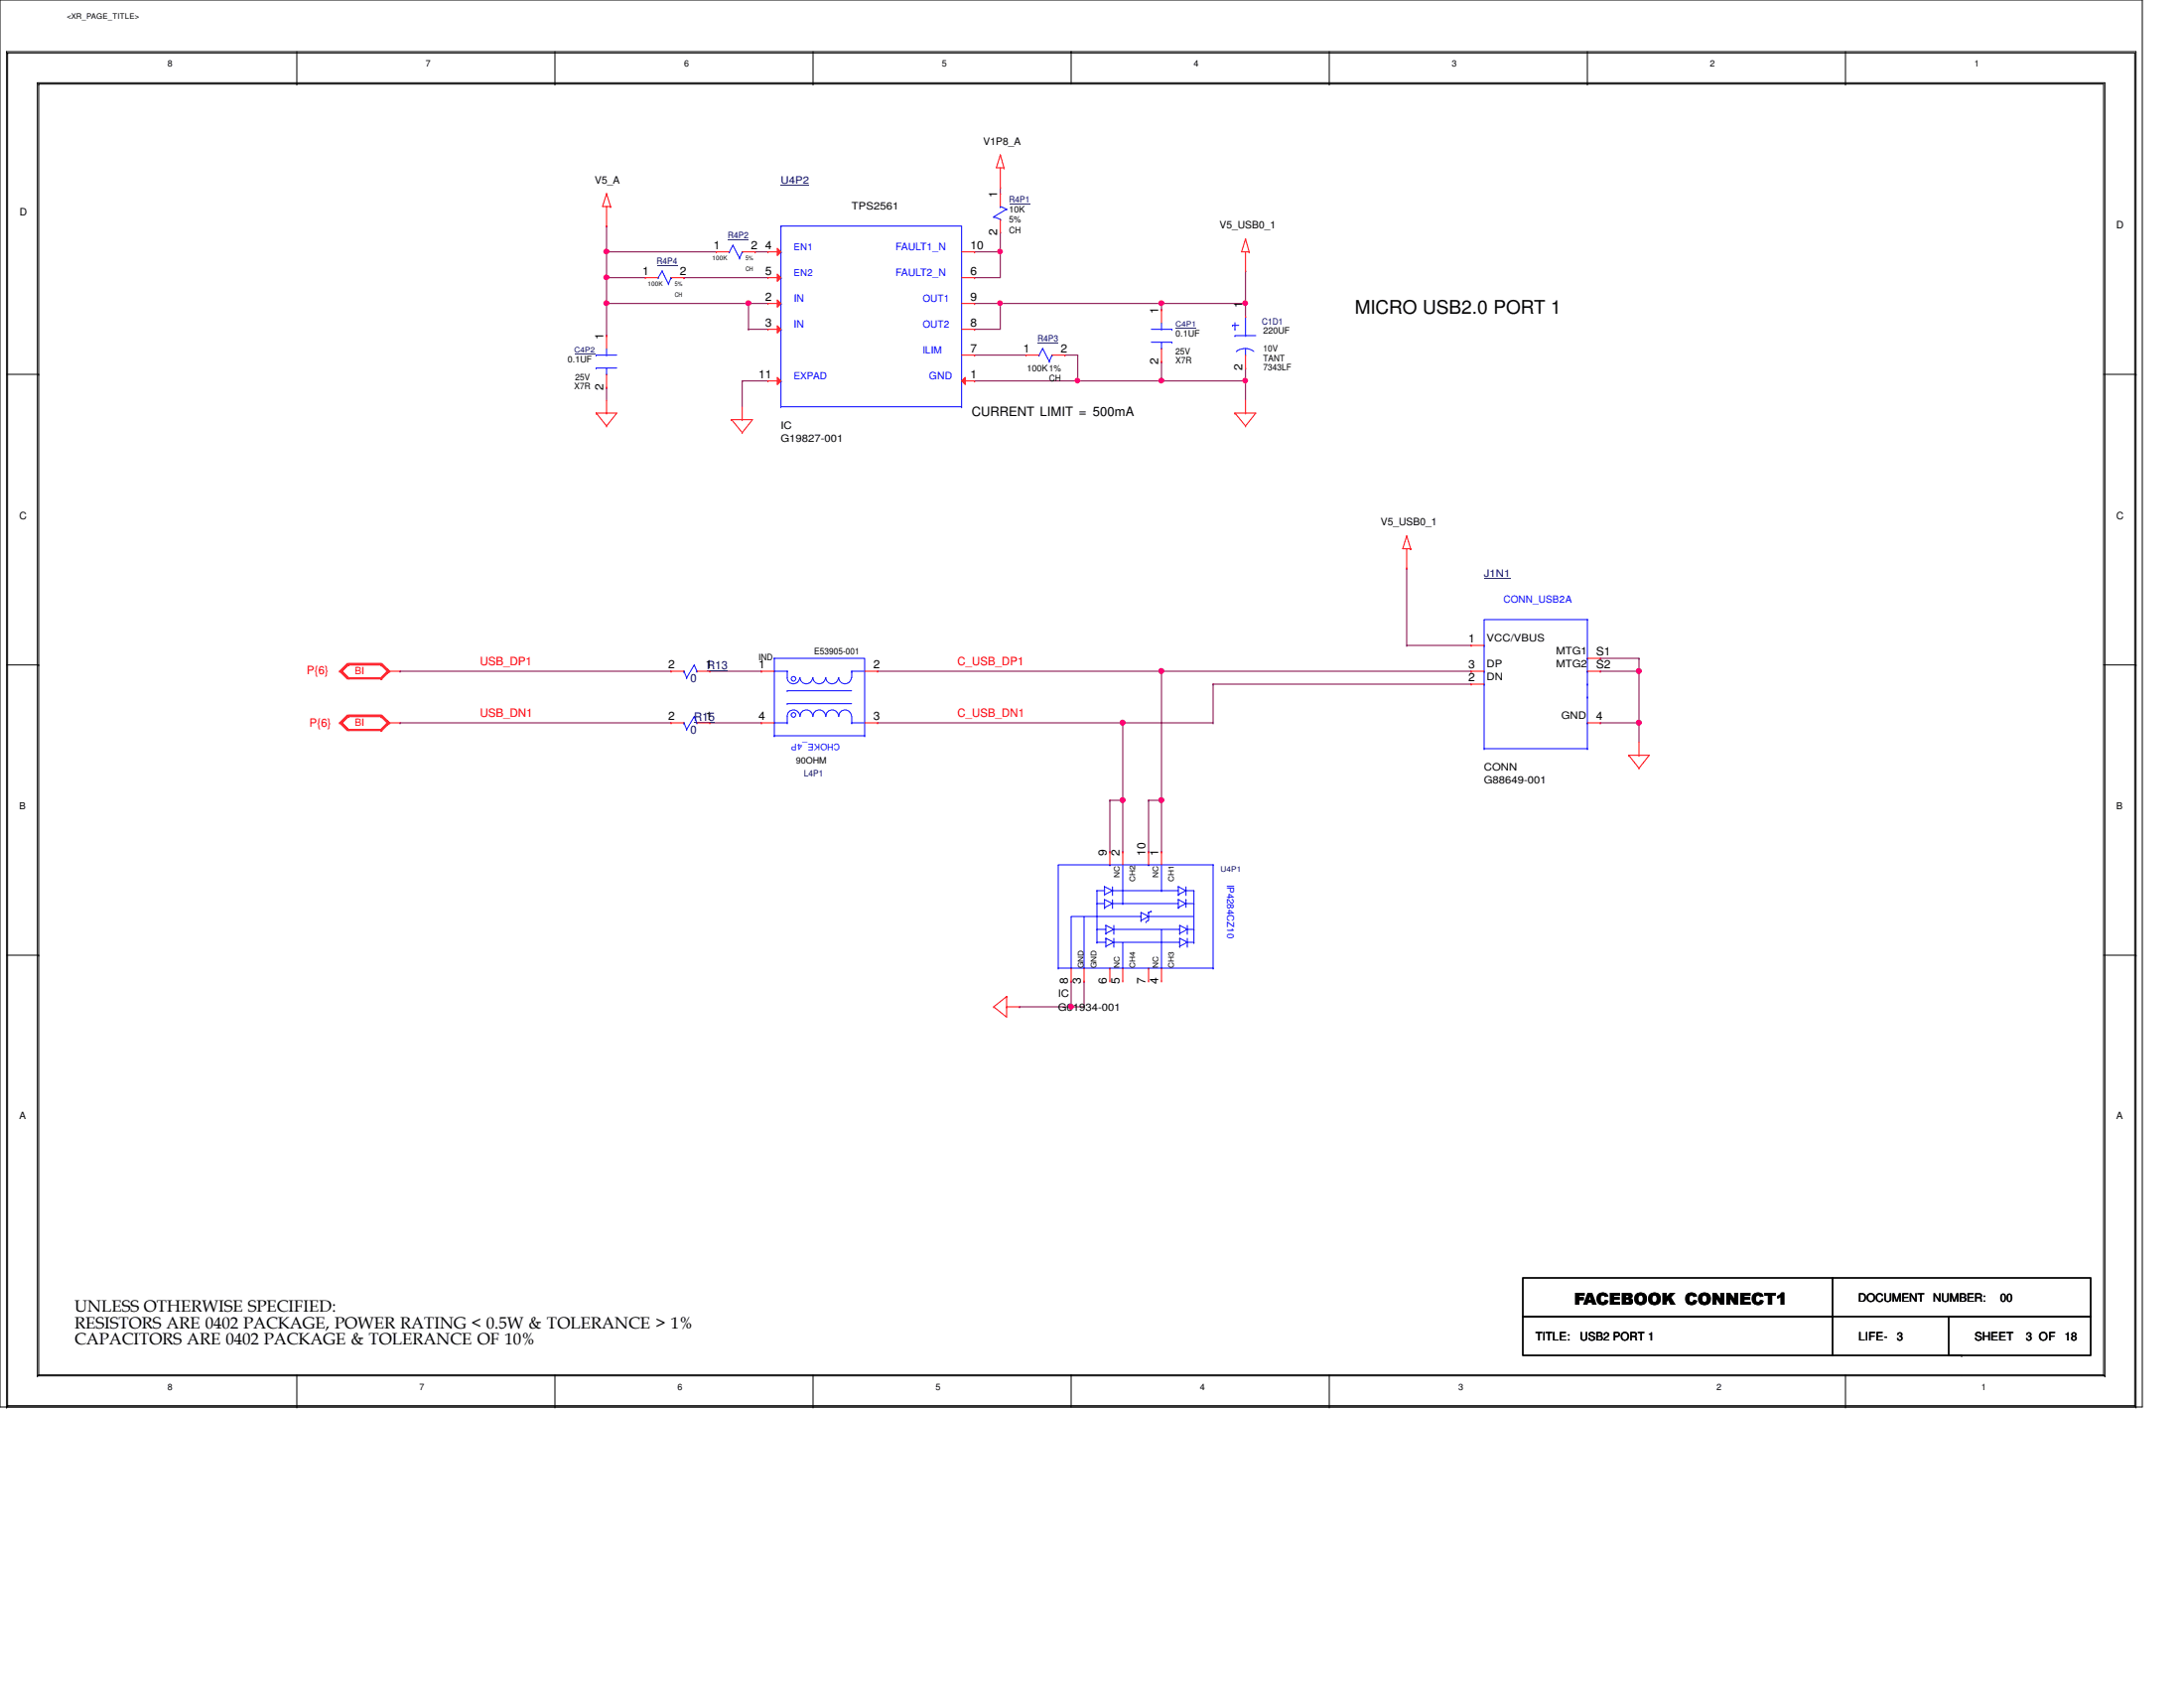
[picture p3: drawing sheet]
<svg xmlns="http://www.w3.org/2000/svg" width="279mm" height="216mm" viewBox="0 0 279 216" stroke-linecap="round" stroke-linejoin="round" font-family="sans-serif">
<g fill="none" stroke="#000" stroke-width=".13">
<path d="M0 0h274.1v180h-274.1zM.8 6.6h.1M.8 6.6h272.5v173.4M.8 6.6v173.4M1 6.8h.1M1 6.8v173M1 6.8h272.1v173M4.8 10.6h.1M4.8 10.6v165.4M4.8 10.6h264.5v165.4M5 10.8h.1M5 10.8h264.1v165.1"/>
<path d="M5 10.8v165.1M38 10.8h.1M38 6.6v4.2M71 10.8h.1M71 6.6v4.2M104 10.8h.1M104 6.6v4.2M137 6.6h.1M137 6.6v4.2M170.1 10.8h.1M170.1 6.6v4.2M203.1 10.8h.1"/>
<path d="M203.1 6.6v4.2M236.1 10.8h.1M236.1 6.6v4.2M.8 47.9h4.2M5 47.9h.1M269.1 47.9h4.2M273.3 47.9h.1M.8 85h4.2M5 85h.1M269.1 85h4.2M273.3 85h.1M.8 122.2h4.2"/>
<path d="M5 122.2h.1M269.1 122.2h4.2M273.3 122.2h.1M.8 180h.1M1 179.8h.1M1 179.8h272.1M4.8 176h.1M4.8 176h264.5M5 175.9h.1M5 175.9h264.1M38 180h.1M38 175.9v4.1"/>
<path d="M71 180h.1M71 175.9v4.1M104 180h.1M104 175.9v4.1M137 175.9h.1M137 175.9v4.1M170.1 180h.1M170.1 175.9v4.1M236.1 180h.1M236.1 175.9v4.1M269.1 175.9h.1M269.3 176h.1"/>
<path d="M273.1 179.8h.1M273.3 180h.1"/>
</g>
<path d="M77.6 49.5h.1M77.6 49.5v1.7M95 48.7h.1M95 48.7v3.3M95 48.7h3.3M124.7 48.7h.1M124.7 48.7h23.9M137.9 48.7h.1" fill="none" stroke="#800040" stroke-width=".13"/>
<circle cx="148.6" cy="48.7" r=".31" fill="#f0f"/>
<circle cx="148.6" cy="48.7" r=".31" fill="none" stroke="#f0f" stroke-width=".13"/>
<circle cx="137.8" cy="48.7" r=".3" fill="#f0f"/>
<circle cx="137.8" cy="48.7" r=".3" fill="none" stroke="#f0f" stroke-width=".13"/>
<path d="M136.2 45.4h.1M136.2 45.4h1.7M137.9 45.4h.1M137.9 45.4v3.3M148.6 46.2h.1M148.6 48.7h.1M148.6 46.2v2.5M148.6 48.7h10.7M159.3 48.7h.1M159.3 48.7v2.5" fill="none" stroke="#800040" stroke-width=".13"/>
<circle cx="159.3" cy="48.7" r=".3" fill="#f0f"/>
<circle cx="159.3" cy="48.7" r=".3" fill="none" stroke="#f0f" stroke-width=".13"/>
<path d="M159.3 47.1h.1M159.3 47.1v1.6M142 102.4h.1M142 102.4h1.6M142 102.4v6.6M143.6 102.4h.1M143.6 102.4v6.6M146.9 102.4h.1M146.9 102.4h1.7M146.9 102.4v6.6M148.6 102.4h.1M148.6 102.4v6.6" fill="none" stroke="#800040" stroke-width=".13"/>
<circle cx="143.6" cy="102.3" r=".32" fill="#f0f"/>
<circle cx="143.6" cy="102.3" r=".32" fill="none" stroke="#f0f" stroke-width=".13"/>
<path d="M112.3 92.5h31.3M143.6 92.5h.1" fill="none" stroke="#800040" stroke-width=".13"/>
<circle cx="143.6" cy="92.4" r=".32" fill="#f0f"/>
<circle cx="143.6" cy="92.4" r=".32" fill="none" stroke="#f0f" stroke-width=".13"/>
<path d="M87.5 35.5h.1M87.5 35.5h10.8M96.6 32.2h.1M96.6 32.2h1.7M124.7 35.5h.1M128 32.2h.1M128 32.2v3.3h-3.3M124.7 45.4h.1M124.7 45.4h6.6M155.2 87.5h.1M155.2 87.5v5M155.2 87.5h33" fill="none" stroke="#800040" stroke-width=".13"/>
<circle cx="127.9" cy="32.2" r=".3" fill="#f0f"/>
<circle cx="127.9" cy="32.2" r=".3" fill="none" stroke="#f0f" stroke-width=".13"/>
<path d="M77.6 28.9h.1M77.6 32.2h.1M77.6 28.9v6.6M124.7 32.2h.1M128 29.7h.1M128 24h.1M128 29.7v2.5h-3.3M128 24v.8" fill="none" stroke="#800040" stroke-width=".13"/>
<circle cx="77.6" cy="35.5" r=".31" fill="#f0f"/>
<circle cx="77.6" cy="35.5" r=".31" fill="none" stroke="#f0f" stroke-width=".13"/>
<circle cx="77.6" cy="32.2" r=".31" fill="#f0f"/>
<circle cx="77.6" cy="32.2" r=".31" fill="none" stroke="#f0f" stroke-width=".13"/>
<path d="M77.6 35.5h.1M77.6 38.8h.1M77.6 32.2h.1M77.6 35.5v7.4M77.6 35.5h4.9M77.6 32.2h14.1M77.6 38.8h18.2" fill="none" stroke="#800040" stroke-width=".13"/>
<circle cx="95.7" cy="38.8" r=".31" fill="#f0f"/>
<circle cx="95.7" cy="38.8" r=".31" fill="none" stroke="#f0f" stroke-width=".13"/>
<circle cx="77.6" cy="38.8" r=".31" fill="#f0f"/>
<circle cx="77.6" cy="38.8" r=".31" fill="none" stroke="#f0f" stroke-width=".13"/>
<path d="M95.8 38.8h.1M95.8 38.8v3.3M95.8 38.8h2.5M124.7 38.8h.1M124.7 38.8h23.9M128 38.8h.1M128 38.8v3.3h-3.3M95.8 42.1h.1M95.8 42.1h2.5M124.7 42.1h.1" fill="none" stroke="#800040" stroke-width=".13"/>
<circle cx="148.6" cy="38.8" r=".31" fill="#f0f"/>
<circle cx="148.6" cy="38.8" r=".31" fill="none" stroke="#f0f" stroke-width=".13"/>
<circle cx="127.9" cy="38.8" r=".3" fill="#f0f"/>
<circle cx="127.9" cy="38.8" r=".3" fill="none" stroke="#f0f" stroke-width=".13"/>
<path d="M148.6 38.8h.1M148.6 38.8v.8M148.6 38.8h10.7" fill="none" stroke="#800040" stroke-width=".13"/>
<circle cx="159.3" cy="38.8" r=".3" fill="#f0f"/>
<circle cx="159.3" cy="38.8" r=".3" fill="none" stroke="#f0f" stroke-width=".13"/>
<path d="M159.3 38.8h.1M159.3 34.7h.1M159.3 34.7v5.8M180 72.6h.1M180 72.6v9.9M148.6 85.9h.1M148.6 85.9v16.5M180 82.5h.1M180 82.5h8.2" fill="none" stroke="#800040" stroke-width=".13"/>
<circle cx="148.6" cy="102.3" r=".32" fill="#f0f"/>
<circle cx="148.6" cy="102.3" r=".32" fill="none" stroke="#f0f" stroke-width=".13"/>
<path d="M112.3 85.9h36.3M148.6 85.9h.1" fill="none" stroke="#800040" stroke-width=".13"/>
<circle cx="148.6" cy="85.8" r=".32" fill="#f0f"/>
<circle cx="148.6" cy="85.8" r=".32" fill="none" stroke="#f0f" stroke-width=".13"/>
<path d="M137 128.8h.1M138.7 125.5h.1M138.7 125.5v3.3h-1.7" fill="none" stroke="#800040" stroke-width=".13"/>
<circle cx="137" cy="128.8" r=".32" fill="#f0f"/>
<circle cx="137" cy="128.8" r=".32" fill="none" stroke="#f0f" stroke-width=".13"/>
<g fill="none" stroke="#800040" stroke-width=".13">
<path d="M143.6 92.5h.1M143.6 92.5v9.9M143.6 92.5h11.6M148.6 85.9h39.6M155.2 92.5h.1M188.2 85.9h.1M204.7 92.5h.1M204.7 92.5h5M209.7 92.5h.1M209.7 85.9v9.1M130.4 128.8h.1M137 125.5h.1"/>
<path d="M137 125.5v3.3h-6.6"/>
</g>
<circle cx="209.7" cy="85.8" r=".32" fill="#f0f"/>
<circle cx="209.7" cy="85.8" r=".32" fill="none" stroke="#f0f" stroke-width=".13"/>
<circle cx="209.7" cy="92.4" r=".32" fill="#f0f"/>
<circle cx="209.7" cy="92.4" r=".32" fill="none" stroke="#f0f" stroke-width=".13"/>
<g fill="none" stroke="#800040" stroke-width=".13">
<path d="M51.2 85.9h.1M51.2 92.5h.1M51.2 85.9h34.7M51.2 92.5h34.7M90.8 85.9h6.6M90.8 92.5h6.6M97.4 85.9h.1M97.4 92.5h.1M204.7 85.9h.1M204.7 84.2h.1M204.7 84.2h5M209.7 84.2h.1"/>
<path d="M209.7 84.2v1.7h-5"/>
</g>
<g fill="none" stroke="#f00" stroke-width=".13">
<path d="M128 19.8h.1M128 19.8l.4 1.7M128 19.8l-.5 1.7h.9M77.6 28.9h.1M77.6 24.8h.1M77.6 26.4v2.5M77.6 24.8l.5 1.6M77.6 24.8l-.5 1.6h1M78.1 26.4h.1M128 24h.1M128 24.8h.1M128 29.7h.1"/>
<path d="M128 21.5v2.5M128 24.8v1.6M128 28.1v1.6M128.4 21.5h.1M148.6 39.6h.1M148.6 39.6v1.7M159.3 34.7h.1M159.3 30.6h.1M159.3 32.2v2.5M159.3 30.6l.5 1.6M159.3 30.6l-.5 1.6h1M159.8 32.2h.1"/>
<path d="M76.3 52.8h.1M76.3 52.8l1.3 1.7M76.3 52.8h2.6l-1.3 1.7M77.6 52.8h.1M77.6 54.5h.1M77.6 51.2v1.6M93.6 53.7h.1M93.6 53.7l1.4 1.6M93.6 53.7h2.7l-1.3 1.6M95 53.7h.1M95 55.3h.1M95 52v1.7"/>
<path d="M131.3 45.4h.1M131.3 45.4h1.6M134.6 45.4h1.6M136.2 45.4h.1M148.6 46.2h.1M148.6 44.6v1.6M158 52.8h.1M158 52.8h2.7l-1.4 1.7M158 52.8l1.3 1.7M159.3 52.8h.1M159.3 54.5h.1M159.3 40.5h.1"/>
<path d="M159.3 47.1h.1M159.3 45.4v1.7M159.3 51.2v1.6M180 72.6h.1M180 68.5h.1M180 70.2v2.4M180 68.5l.5 1.7M180 68.5l-.5 1.7h1M180.5 70.2h.1M43.4 85.9h.1M43.4 92.5h.1M43.4 85.9l1 .9h4.5"/>
<path d="M43.4 92.5l1 .9h4.5M43.6 85.9h.1M43.6 92.5h.1M43.6 85.9l1 .8M43.6 85.9l1 .9M43.6 92.5l1 .8M43.6 92.5l1 .9M43.8 85.9h.1M43.8 92.5h.1M43.8 85.9l.8 .8M43.8 92.5l.8 .8M44.4 84.9h.1"/>
<path d="M44.4 91.5h.1M44.4 84.9l-1 1M44.4 84.9h4.5M44.4 91.5l-1 1M44.4 91.5h4.5M44.6 85h.1M44.6 84.9h.1M44.6 91.7h.1M44.6 91.5h.1M44.6 85l-.8 .9M44.6 85l-1 .9M44.6 84.9l-1 1"/>
<path d="M44.6 86.7h4.1M44.6 85h4.1M44.6 91.7l-.8 .8M44.6 91.7l-1 .8M44.6 91.5l-1 1M44.6 93.3h4.1M44.6 91.7h4.1M48.7 86.8h.1M48.7 84.9h.1M48.7 86.7h.1M48.7 85h.1M48.7 93.4h.1"/>
<path d="M48.7 91.5h.1M48.7 93.3h.1M48.7 91.7h.1M48.7 84.9l1 1M48.7 85l1 .9M48.7 85l.8 .9M48.7 91.5l1 1M48.7 91.7l1 .8M48.7 91.7l.8 .8M48.9 86.8h.1M48.9 84.9h.1M48.9 93.4h.1"/>
<path d="M48.9 91.5h.1M48.9 84.9l1 1M48.9 91.5l1 1M49.5 85.9h.1M49.5 92.5h.1M49.5 85.9l-.8 .8M49.5 85.9h1.7M49.5 92.5l-.8 .8M49.5 92.5h1.7M49.7 85.9h.1M49.7 92.5h.1M49.7 85.9l-1 .9"/>
<path d="M49.7 85.9l-1 .8M49.7 92.5l-1 .9M49.7 92.5l-1 .8M49.9 85.9h.1M49.9 92.5h.1M49.9 85.9l-1 .9M49.9 92.5l-1 .9M97.4 85.9h.1M97.4 92.5h.1M97.4 85.9h1.7M97.4 92.5h1.7M110.6 85.9h1.7"/>
<path d="M110.6 92.5h1.7M112.3 85.9h.1M112.3 92.5h.1M208.4 96.6h.1M208.4 96.6l1.3 1.7M208.4 96.6h2.6l-1.3 1.7M209.7 96.6h.1M209.7 98.3h.1M209.7 95v1.6M142 109h.1M142 109v1.6M143.6 109h.1"/>
<path d="M143.6 109v1.6M146.9 109h.1M146.9 109v1.6M148.6 109h.1M148.6 109v1.6M127.1 128.8h.1M128.8 128.8h.1M128.8 127.5h.1M128.8 128.8h1.6M128.8 127.5l-1.7 1.3M128.8 127.5v2.6l-1.7-1.3M137 125.5h.1"/>
<path d="M137 123.8v1.7M138.7 125.5h.1M138.7 123.8v1.7M142 125.5h.1M142 123.8v1.7M143.6 125.5h.1M143.6 123.8v1.7M146.9 125.5h.1M146.9 123.8v1.7M148.6 125.5h.1M148.6 123.8v1.7"/>
</g>
<path d="M194.8 163.4h72.7v5h-72.7zM194.8 168.4h39.6v5h-39.6zM234.4 163.4h.1M234.4 163.4v5M234.4 173.4h16.6M249.3 168.4h18.2v5h-18.2zM251 173.4h.1" fill="none" stroke="#000" stroke-width=".13"/>
<g fill="none" stroke="#00f" stroke-width=".13">
<path d="M99.9 35.5h.1M99.9 32.2h.1M99.9 38.8h.1M99.9 28.9h.1M99.9 28.9v23.1M99.9 28.9h23.1v23.1M127.1 27.7h.1M127.1 27.7l.9 .4M128 28.1h.1M128 26.4h.1M128 26.4l.8 .4M128.8 26.8h.1"/>
<path d="M128.8 26.8l-1.7 .9M99.9 48.7h.1M99.9 42.1h.1M99.9 52h.1M99.9 52h23.1M123 52h.1M132.9 45.4h.1M133.4 44.6h.1M133.4 44.6l-.5 .8M133.4 44.6l.8 1.6M134.2 46.2h.1M134.6 45.4h.1"/>
<path d="M134.6 45.4l-.4 .8M147.3 42.1h2.6M147.3 43.8h2.6M148.6 44.6h.1M148.6 42.1h.1M148.6 41.3v.8M148.6 43.8v.8M149.9 42.1h.1M149.9 43.8h.1M157.7 41.6h.1M157.7 41.6h.8M158 42.1h.1"/>
<path d="M158 42.9h.1M158 41.3v.8M158 42.9h2.7M158.2 45a1.84 1.84 0 0 1 2.2 0M159.3 45.4h.1M159.3 42.9h.1M159.3 40.5v2.4M159.3 44.6v.8M99.1 84.2h.1M99.1 94.1h.1M99.1 92.5h.1M99.1 85.9h.1"/>
<path d="M99.1 92.5h1.6M99.1 84.2h11.5v9.9M99.1 84.2v9.9M99.1 94.1h11.5M99.1 85.9h1.6M100.7 88.3h.1M100.7 90h.1M100.7 92.5h.1M100.7 85.9h.1M100.7 85.9v.8a.8 .8 0 0 0 .8 .8 .8 .8 0 0 0 .8-.8M100.7 88.3h8.3M100.7 90h8.3"/>
<path d="M102.3 91.6a.81 .81 0 0 0-.8-.8 .81 .81 0 0 0-.8 .9v.8M104 86.7a.8 .8 0 0 1-.8 .8 .8 .8 0 0 1-.8-.8M104 91.6a.81 .81 0 0 0-.9-.8 .81 .81 0 0 0-.7 .9M105.6 86.7a.8 .8 0 0 1-.8 .8 .8 .8 0 0 1-.8-.8M105.6 91.6a.81 .81 0 0 0-.8-.8 .81 .81 0 0 0-.8 .9M107.3 86.7a.8 .8 0 0 1-.8 .8 .8 .8 0 0 1-.8-.8M107.3 91.6a.81 .81 0 0 0-.9-.8 .81 .81 0 0 0-.7 .9M108.9 86.7a.8 .8 0 0 1-.8 .8 .8 .8 0 0 1-.8-.8M108.9 91.6a.81 .81 0 0 0-.8-.8 .81 .81 0 0 0-.8 .9M109 92.5h.1M109 85.9h.1M109 92.5h1.6"/>
<path d="M109 85.9v.8M109 91.7v.8M109 85.9h1.6M110.6 94.1h.1M138.7 117.2v6.6M140.3 115.6h.1M140.3 118.9h.1M140.3 113.9h.1M140.3 118.9h1.2M140.3 115.6h1M140.3 113.9h1M140.3 113.9v6.6"/>
<path d="M141.3 113.4h.1M141.3 114.4h.1M141.3 116.1h.1M141.3 115.1h.1M141.3 113.4v1M141.3 115.1v1M141.3 113.4l1 .5M141.3 115.1l1 .5M141.5 119.4h.1M141.5 118.4h.1M141.5 118.4v1M141.5 118.4l1 .5"/>
<path d="M142 110.6h.1M142.3 114.4h.1M142.3 116.1h.1M142.3 113.9h.1M142.3 115.6h.1M142.3 115.6h8.4M142.3 113.9h8.4M142.3 113.4v1M142.3 115.1v1M142.3 113.9l-1 .5M142.3 115.6l-1 .5M142.5 119.4h.1"/>
<path d="M142.5 118.9h.1M142.5 118.9h8.4M142.5 118.4v1M142.5 118.9l-1 .5M143.6 115.6h.1M143.6 110.6v5M146 117.2h.1M146 117.7h.1M146 116.7h.1M146 117.2h-9v6.6M146 116.7v1M146 116.7l.9 .5"/>
<path d="M146.6 117.9h.1M146.9 110.6h.1M146.9 117.2h.1M146.9 116.7h.1M146.9 117.2h5.8M146.9 117.2l-.9 .5M146.9 116.7v1l-.3 .2M147.3 116.5h.1M147.3 116.5l-.4 .2M148.6 113.9h.1M148.6 110.6v3.3M148.6 118.9v4.9"/>
<path d="M150.7 116.1h.1M150.7 115.1h.1M150.7 114.4h.1M150.7 113.4h.1M150.7 113.4v1M150.7 115.1v1M150.7 115.1l1 .5M150.7 113.4l1 .5M150.9 118.4h.1M150.9 119.4h.1M150.9 118.4l1 .5M150.9 118.4v1"/>
<path d="M151.7 115.1h.1M151.7 114.4h.1M151.7 115.6h1M151.7 113.9h1M151.7 113.4v1M151.7 115.1v1M151.7 115.6l-1 .5M151.7 113.9l-1 .5M151.9 119.4h.1M151.9 118.9h.8M151.9 118.9l-1 .5M151.9 118.4v1"/>
<path d="M152.7 118.9h.1M152.7 115.6h.1M152.7 113.9h.1M152.7 113.9v6.6M155.2 110.6h.1M155.2 110.6v13.2M155.2 110.6h-19.8v13.2M135.4 123.8h.1M135.4 123.8h19.8M137 123.8h.1M138.7 123.8h.1M140.3 120.5h.1"/>
<path d="M140.3 120.5h1.2M141.5 120h.1M141.5 121h.1M141.5 120v1M141.5 120l1 .5M142 123.8h.1M142.5 121h.1M142.5 120.5h.1M142.5 120.5h8.4M142.5 120v1M142.5 120.5l-1 .5M143.6 123.8h.1"/>
<path d="M143.6 120.5v3.3M146.9 123.8h.1M148.6 123.8h.1M150.9 121h.1M150.9 120h.1M150.9 120v1M150.9 120l1 .5M151.9 121h.1M151.9 120.5h.8M151.9 120v1M151.9 120.5l-1 .5M152.7 120.5h.1"/>
<path d="M155.2 123.8h.1"/>
<circle cx="101.5" cy="86.8" r=".3"/>
<circle cx="101.5" cy="91.4" r=".3"/>
</g>
<path d="M99.9 23.7h3.6M129.1 26h2.7M132.8 43.9h2.6M150.4 42h2.7" fill="none" stroke="#000080" stroke-width=".13"/>
<path d="M123 48.7l.5-.4v.9z" fill="#f00"/>
<path d="M123 48.7l.5-.4v.9zM123 48.7h1.7M124.7 48.7h.1" fill="none" stroke="#f00" stroke-width=".13"/>
<path d="M99.4 38.4l.5 .4-.5 .5z" fill="#f00"/>
<path d="M98.3 38.8h.1M98.3 38.8h1.6M99.4 38.4l.5 .4-.5 .5z" fill="none" stroke="#f00" stroke-width=".13"/>
<path d="M99.4 41.7l.5 .4-.5 .5z" fill="#f00"/>
<path d="M98.3 42.1h.1M98.3 42.1h1.6M99.4 41.7l.5 .4-.5 .5z" fill="none" stroke="#f00" stroke-width=".13"/>
<path d="M99.4 31.7l.5 .5-.5 .5z" fill="#f00"/>
<path d="M98.3 32.2h.1M98.3 32.2h1.6M99.4 31.7l.5 .5-.5 .5z" fill="none" stroke="#f00" stroke-width=".13"/>
<path d="M99.4 35.1l.5 .4-.5 .5z" fill="#f00"/>
<g fill="none" stroke="#f00" stroke-width=".13">
<path d="M98.3 35.5h.1M98.3 35.5h1.6M99.4 35.1l.5 .4-.5 .5zM123 35.5h1.7M123 38.8h1.7M123 32.2h1.7M124.7 35.5h.1M124.7 38.8h.1M124.7 32.2h.1M123 45.4h1.7M123 42.1h1.7M124.7 45.4h.1"/>
<path d="M124.7 42.1h.1"/>
</g>
<path d="M99.4 48.3l.5 .4-.5 .5z" fill="#f00"/>
<g fill="none" stroke="#f00" stroke-width=".13">
<path d="M82.5 35.5h.1M82.5 35.5h1.7M85.9 35.5h1.6M87.5 35.5h.1M91.7 32.2h.1M91.7 32.2h1.6M95 32.2h1.6M96.6 32.2h.1M77.6 42.9h.1M77.6 49.5h.1M77.6 42.9v1.7M77.6 47.9v1.6"/>
<path d="M98.3 48.7h.1M98.3 48.7h1.6M99.4 48.3l.5 .4-.5 .5zM85.9 92.5h.1M85.9 85.9h.1M85.9 92.5h1.6M85.9 85.9h1.6M89.2 92.5h1.6M89.2 85.9h1.6M90.8 92.5h.1M90.8 85.9h.1M188.2 82.5h.1"/>
<path d="M188.2 87.5h.1M188.2 85.9h.1M188.2 85.9h1.7M188.2 82.5h1.7M188.2 87.5h1.7M203.1 92.5h1.6M203.1 85.9h1.6M203.1 84.2h1.6M204.7 85.9h.1M204.7 84.2h.1M204.7 92.5h.1"/>
</g>
<g fill="none" stroke="#00f" stroke-width=".13">
<path d="M84.2 35.5h.1M84.7 34.7h.1M84.7 34.7l-.5 .8M84.7 34.7l.8 1.6M85.5 36.3h.1M85.9 35.5h.1M85.9 35.5l-.4 .8M93.3 32.2h.1M93.8 31.4h.1M93.8 31.4l-.5 .8M93.8 31.4l.8 1.6M94.6 33h.1"/>
<path d="M95 32.2h.1M95 32.2l-.4 .8M76.3 45.4h.1M76.3 47.1h.1M76.3 45.4h2.6M76.3 47.1h2.6M77.6 47.9h.1M77.6 45.4h.1M77.6 44.6v.8M77.6 47.1v.8M203.1 79.2h.1M203.1 79.2v16.6"/>
<path d="M203.1 79.2h-13.2v16.6M87.5 92.5h.1M87.5 85.9h.1M87.5 92.5l.3 .8M87.5 85.9l.3 .8M87.8 93.3h.1M87.8 86.7h.1M88.8 91.7h.1M88.8 85h.1M88.8 91.7l.4 .8M88.8 91.7l-1 1.6M88.8 85l.4 .9"/>
<path d="M88.8 85l-1 1.7M89.2 92.5h.1M89.2 85.9h.1M189.9 85.9h.1M189.9 87.5h.1M189.9 82.5h.1M189.9 95.8h.1M189.9 95.8h13.2M203.1 89.2h.1M203.1 87.5h.1M203.1 85.9h.1M203.1 84.2h.1"/>
<path d="M203.1 92.5h.1M203.1 95.8h.1"/>
</g>
<path d="M84 34h2.7M93.1 30.6h2.7M73.5 45.3h2.7M189.9 74h3.4M88.8 92.4h2.7M90.5 85.8h2.6" fill="none" stroke="#000080" stroke-width=".13"/>
<circle cx="148.6" cy="48.7" r=".31" fill="#f0f"/>
<circle cx="148.6" cy="48.7" r=".31" fill="none" stroke="#f0f" stroke-width=".13"/>
<circle cx="137.8" cy="48.7" r=".3" fill="#f0f"/>
<circle cx="137.8" cy="48.7" r=".3" fill="none" stroke="#f0f" stroke-width=".13"/>
<circle cx="159.3" cy="48.7" r=".3" fill="#f0f"/>
<circle cx="159.3" cy="48.7" r=".3" fill="none" stroke="#f0f" stroke-width=".13"/>
<circle cx="143.6" cy="102.3" r=".32" fill="#f0f"/>
<circle cx="143.6" cy="102.3" r=".32" fill="none" stroke="#f0f" stroke-width=".13"/>
<circle cx="143.6" cy="92.4" r=".32" fill="#f0f"/>
<circle cx="143.6" cy="92.4" r=".32" fill="none" stroke="#f0f" stroke-width=".13"/>
<circle cx="127.9" cy="32.2" r=".3" fill="#f0f"/>
<circle cx="127.9" cy="32.2" r=".3" fill="none" stroke="#f0f" stroke-width=".13"/>
<circle cx="77.6" cy="35.5" r=".31" fill="#f0f"/>
<circle cx="77.6" cy="35.5" r=".31" fill="none" stroke="#f0f" stroke-width=".13"/>
<circle cx="77.6" cy="32.2" r=".31" fill="#f0f"/>
<circle cx="77.6" cy="32.2" r=".31" fill="none" stroke="#f0f" stroke-width=".13"/>
<circle cx="95.7" cy="38.8" r=".31" fill="#f0f"/>
<circle cx="95.7" cy="38.8" r=".31" fill="none" stroke="#f0f" stroke-width=".13"/>
<circle cx="77.6" cy="38.8" r=".31" fill="#f0f"/>
<circle cx="77.6" cy="38.8" r=".31" fill="none" stroke="#f0f" stroke-width=".13"/>
<circle cx="148.6" cy="38.8" r=".31" fill="#f0f"/>
<circle cx="148.6" cy="38.8" r=".31" fill="none" stroke="#f0f" stroke-width=".13"/>
<circle cx="127.9" cy="38.8" r=".3" fill="#f0f"/>
<circle cx="127.9" cy="38.8" r=".3" fill="none" stroke="#f0f" stroke-width=".13"/>
<circle cx="159.3" cy="38.8" r=".3" fill="#f0f"/>
<circle cx="159.3" cy="38.8" r=".3" fill="none" stroke="#f0f" stroke-width=".13"/>
<circle cx="148.6" cy="102.3" r=".32" fill="#f0f"/>
<circle cx="148.6" cy="102.3" r=".32" fill="none" stroke="#f0f" stroke-width=".13"/>
<circle cx="148.6" cy="85.8" r=".32" fill="#f0f"/>
<circle cx="148.6" cy="85.8" r=".32" fill="none" stroke="#f0f" stroke-width=".13"/>
<circle cx="137" cy="128.8" r=".32" fill="#f0f"/>
<circle cx="137" cy="128.8" r=".32" fill="none" stroke="#f0f" stroke-width=".13"/>
<circle cx="209.7" cy="85.8" r=".32" fill="#f0f"/>
<circle cx="209.7" cy="85.8" r=".32" fill="none" stroke="#f0f" stroke-width=".13"/>
<circle cx="209.7" cy="92.4" r=".32" fill="#f0f"/>
<circle cx="209.7" cy="92.4" r=".32" fill="none" stroke="#f0f" stroke-width=".13"/>
<text font-size="2.4" x="173.4" y="40.2">MICRO USB2.0 PORT 1</text>
<g font-size="2.1">
<text x="9.6" y="167.8">UNLESS OTHERWISE SPECIFIED:</text>
<text x="201.4" y="166.9">FACEBOOK CONNECT1</text>
<text x="9.6" y="169.9">RESISTORS ARE 0402 PACKAGE, POWER RATING &lt; 0.5W &amp; TOLERANCE &gt; 1%</text>
<text x="9.6" y="172">CAPACITORS ARE 0402 PACKAGE &amp; TOLERANCE OF 10%</text>
</g>
<text font-size="1.7" x="124.3" y="53.2">CURRENT LIMIT = 500mA</text>
<g font-size="1.5">
<text x="127.6" y="25.3" transform="rotate(-90 127.6 25.3)">1</text>
<text x="82.2" y="35.1">1</text>
<text x="87" y="35.1">2</text>
<text x="91.3" y="31.8">1</text>
<text x="96.1" y="31.8">2</text>
<text x="97.9" y="31.8">4</text>
<text x="97.9" y="35.1">5</text>
<text x="124.2" y="35.1">6</text>
<text x="124.2" y="31.8">10</text>
<text x="127.6" y="30.1" transform="rotate(-90 127.6 30.1)">2</text>
<text x="97.9" y="38.4">2</text>
<text x="97.9" y="41.7">3</text>
<text x="124.2" y="41.7">8</text>
<text x="124.2" y="38.4">9</text>
<text x="148.2" y="40.1" transform="rotate(-90 148.2 40.1)">1</text>
<text x="159" y="39.3" transform="rotate(-90 159 39.3)">1</text>
<text x="77.2" y="43.4" transform="rotate(-90 77.2 43.4)">1</text>
<text x="124.2" y="45">7</text>
<text x="130.9" y="45">1</text>
<text x="135.7" y="45">2</text>
<text x="148.2" y="46.6" transform="rotate(-90 148.2 46.6)">2</text>
<text x="159" y="47.4" transform="rotate(-90 159 47.4)">2</text>
<text x="77.2" y="49.9" transform="rotate(-90 77.2 49.9)">2</text>
<text x="97.1" y="48.3">11</text>
<text x="124.2" y="48.3">1</text>
<text x="187.9" y="82.2">1</text>
<text x="204.2" y="83.8">S1</text>
<text x="85.5" y="85.5">2</text>
<text x="90.3" y="85.5">1</text>
<text x="97.1" y="85.5">1</text>
<text x="111.8" y="85.5">2</text>
<text x="187.9" y="87.1">2</text>
<text x="187.9" y="85.5">3</text>
<text x="204.2" y="85.5">S2</text>
<text x="85.5" y="92.1">2</text>
<text x="90.3" y="92.1">1</text>
<text x="97.1" y="92.1">4</text>
<text x="111.8" y="92.1">3</text>
<text x="204.2" y="92.1">4</text>
<text x="141.6" y="109.5" transform="rotate(-90 141.6 109.5)">9</text>
<text x="143.3" y="109.5" transform="rotate(-90 143.3 109.5)">2</text>
<text x="146.6" y="109.5" transform="rotate(-90 146.6 109.5)">10</text>
<text x="148.2" y="109.5" transform="rotate(-90 148.2 109.5)">1</text>
<text x="136.7" y="125.8" transform="rotate(-90 136.7 125.8)">8</text>
<text x="138.3" y="125.8" transform="rotate(-90 138.3 125.8)">3</text>
<text x="141.6" y="125.8" transform="rotate(-90 141.6 125.8)">6</text>
<text x="143.3" y="125.8" transform="rotate(-90 143.3 125.8)">5</text>
<text x="146.6" y="125.8" transform="rotate(-90 146.6 125.8)">7</text>
<text x="148.2" y="125.8" transform="rotate(-90 148.2 125.8)">4</text>
<text x="237.7" y="166.5">DOCUMENT</text>
<text x="247.3" y="166.5">NUMBER:</text>
<text x="255.9" y="166.5">00</text>
<text x="196.5" y="171.4">TITLE:</text>
<text x="202.1" y="171.4">USB2 PORT 1</text>
<text x="237.7" y="171.4">LIFE-</text>
<text x="242.7" y="171.4">3</text>
<text x="252.6" y="171.4">SHEET</text>
<text x="259.2" y="171.4">3 OF</text>
<text x="264.2" y="171.4">18</text>
</g>
<g font-size="1.5" fill="#f00">
<text x="39.3" y="86.2">P{6}</text>
<text x="61.4" y="85.1">USB_DP1</text>
<text x="122.5" y="85.1">C_USB_DP1</text>
<text x="39.6" y="93">P{6}</text>
<text x="61.4" y="91.7">USB_DN1</text>
<text x="122.5" y="91.7">C_USB_DN1</text>
</g>
<g font-size="1.5" fill="#000080">
<text x="88.3" y="87.2">0</text>
<text x="90.5" y="85.6">R13</text>
<text x="88.3" y="93.8">0</text>
<text x="88.8" y="92.2">R15</text>
</g>
<g font-size="1.3">
<text x="76.1" y="23.5">V5_A</text>
<text x="125.8" y="18.5">V1P8_A</text>
<text x="2.5" y="27.6">D</text>
<text x="109" y="26.8">TPS2561</text>
<text x="156" y="29.3">V5_USB0_1</text>
<text x="270.8" y="29.3">D</text>
<text x="99.9" y="54.9">IC</text>
<text x="99.9" y="56.5">G19827-001</text>
<text x="2.5" y="66.4">C</text>
<text x="176.7" y="67.2">V5_USB0_1</text>
<text x="270.8" y="66.4">C</text>
<text x="190.2" y="82.1">VCC/VBUS</text>
<text x="199.1" y="83.7">MTG1</text>
<text x="190.2" y="87">DN</text>
<text x="190.2" y="85.4">DP</text>
<text x="199.1" y="85.4">MTG2</text>
<text x="199.8" y="92">GND</text>
<text x="189.9" y="98.6">CONN</text>
<text x="189.9" y="100.2">G88649-001</text>
<text x="135.4" y="127.5">IC</text>
<text x="135.4" y="129.3">G61934-001</text>
<text x="2.5" y="143.2">A</text>
<text x="270.8" y="143.2">A</text>
</g>
<g font-size="1.3" fill="#000080">
<text x="99.9" y="23.5">U4P2</text>
<text x="189.9" y="73.8">J1N1</text>
</g>
<g font-size="1.3" fill="#00f">
<text x="114.6" y="35.3">FAULT2_N</text>
<text x="114.6" y="32">FAULT1_N</text>
<text x="101.6" y="42">IN</text>
<text x="101.6" y="38.7">IN</text>
<text x="118.1" y="38.7">OUT1</text>
<text x="118.1" y="42">OUT2</text>
<text x="118.1" y="45.3">ILIM</text>
<text x="101.6" y="48.6">EXPAD</text>
<text x="118.9" y="48.6">GND</text>
<text x="192.4" y="77.1">CONN_USB2A</text>
</g>
<g font-size="1.3" fill="#f00">
<text x="45.4" y="86.2">BI</text>
<text x="45.4" y="92.8">BI</text>
</g>
<g font-size="1.2" fill="#00f">
<text x="101.6" y="35.3">EN2</text>
<text x="101.6" y="32">EN1</text>
<text x="157" y="113.1" transform="rotate(90 157 113.1)">IP4284CZ10</text>
</g>
<g font-size="1.2">
<text x="2.5" y="103.5">B</text>
<text x="270.8" y="103.5">B</text>
</g>
<g font-size="1.1">
<text x="21.5" y="8.6">8</text>
<text x="54.5" y="8.6">7</text>
<text x="87.5" y="8.6">6</text>
<text x="120.5" y="8.6">5</text>
<text x="152.7" y="8.6">4</text>
<text x="185.8" y="8.6">3</text>
<text x="218.8" y="8.6">2</text>
<text x="252.6" y="8.6">1</text>
<text x="129.1" y="27.2">10K</text>
<text x="129.1" y="28.5">5%</text>
<text x="129.1" y="29.8">CH</text>
<text x="72.6" y="46.4">0.1UF</text>
<text x="131.4" y="47.5">100K1%</text>
<text x="150.4" y="43.1">0.1UF</text>
<text x="150.4" y="45.3">25V</text>
<text x="150.4" y="46.5">X7R</text>
<text x="161.6" y="46.2">TANT</text>
<text x="161.6" y="45">10V</text>
<text x="161.6" y="42.7">220UF</text>
<text x="161.6" y="47.3">7343LF</text>
<text x="73.5" y="49.8">X7R</text>
<text x="73.6" y="48.6">25V</text>
<text x="134.2" y="48.8">CH</text>
<text x="104.2" y="83.7">E53905-001</text>
<text x="97.1" y="84.5">IND</text>
<text x="101.9" y="97.7">90OHM</text>
<text x="21.5" y="177.8">8</text>
<text x="53.7" y="177.8">7</text>
<text x="86.7" y="177.8">6</text>
<text x="119.7" y="177.8">5</text>
<text x="153.5" y="177.8">4</text>
<text x="186.6" y="177.8">3</text>
<text x="219.6" y="177.8">2</text>
<text x="253.4" y="177.8">1</text>
</g>
<g font-size="1.1" fill="#000080">
<text x="129.1" y="25.9">R4P1</text>
<text x="84" y="33.8">R4P4</text>
<text x="93.1" y="30.5">R4P2</text>
<text x="161.5" y="41.6">C1D1</text>
<text x="132.8" y="43.7">R4P3</text>
<text x="102.9" y="99.4">L4P1</text>
</g>
<text font-size="1.1" fill="#00f" x="107.5" y="95.1" transform="rotate(180 107.5 95.1)">CHOKE_4P</text>
<g font-size="1">
<text x="8.6" y="2.4">&lt;XR_PAGE_TITLE&gt;</text>
<text x="143.3" y="112.3" transform="rotate(-90 143.3 112.3)">NC</text>
<text x="145.2" y="112.8" transform="rotate(-90 145.2 112.8)">CH2</text>
<text x="148.2" y="112.3" transform="rotate(-90 148.2 112.3)">NC</text>
<text x="150.2" y="112.8" transform="rotate(-90 150.2 112.8)">CH1</text>
<text x="138.6" y="123.8" transform="rotate(-90 138.6 123.8)">GND</text>
<text x="140.3" y="123.8" transform="rotate(-90 140.3 123.8)">GND</text>
<text x="143.3" y="123.8" transform="rotate(-90 143.3 123.8)">NC</text>
<text x="145.2" y="123.8" transform="rotate(-90 145.2 123.8)">CH4</text>
<text x="148.2" y="123.8" transform="rotate(-90 148.2 123.8)">NC</text>
<text x="150.2" y="123.8" transform="rotate(-90 150.2 123.8)">CH3</text>
</g>
<g font-size="1" fill="#000080">
<text x="150.4" y="41.8">C4P1</text>
<text x="73.5" y="45.1">C4P2</text>
<text x="156.2" y="111.5">U4P1</text>
</g>
<g font-size=".8">
<text x="91.1" y="33.3">100K</text>
<text x="95.4" y="33.3">5%</text>
<text x="95.4" y="34.6">CH</text>
<text x="82.9" y="36.6">100K</text>
<text x="86.4" y="36.6">5%</text>
<text x="86.4" y="37.9">CH</text>
</g>
</svg>
